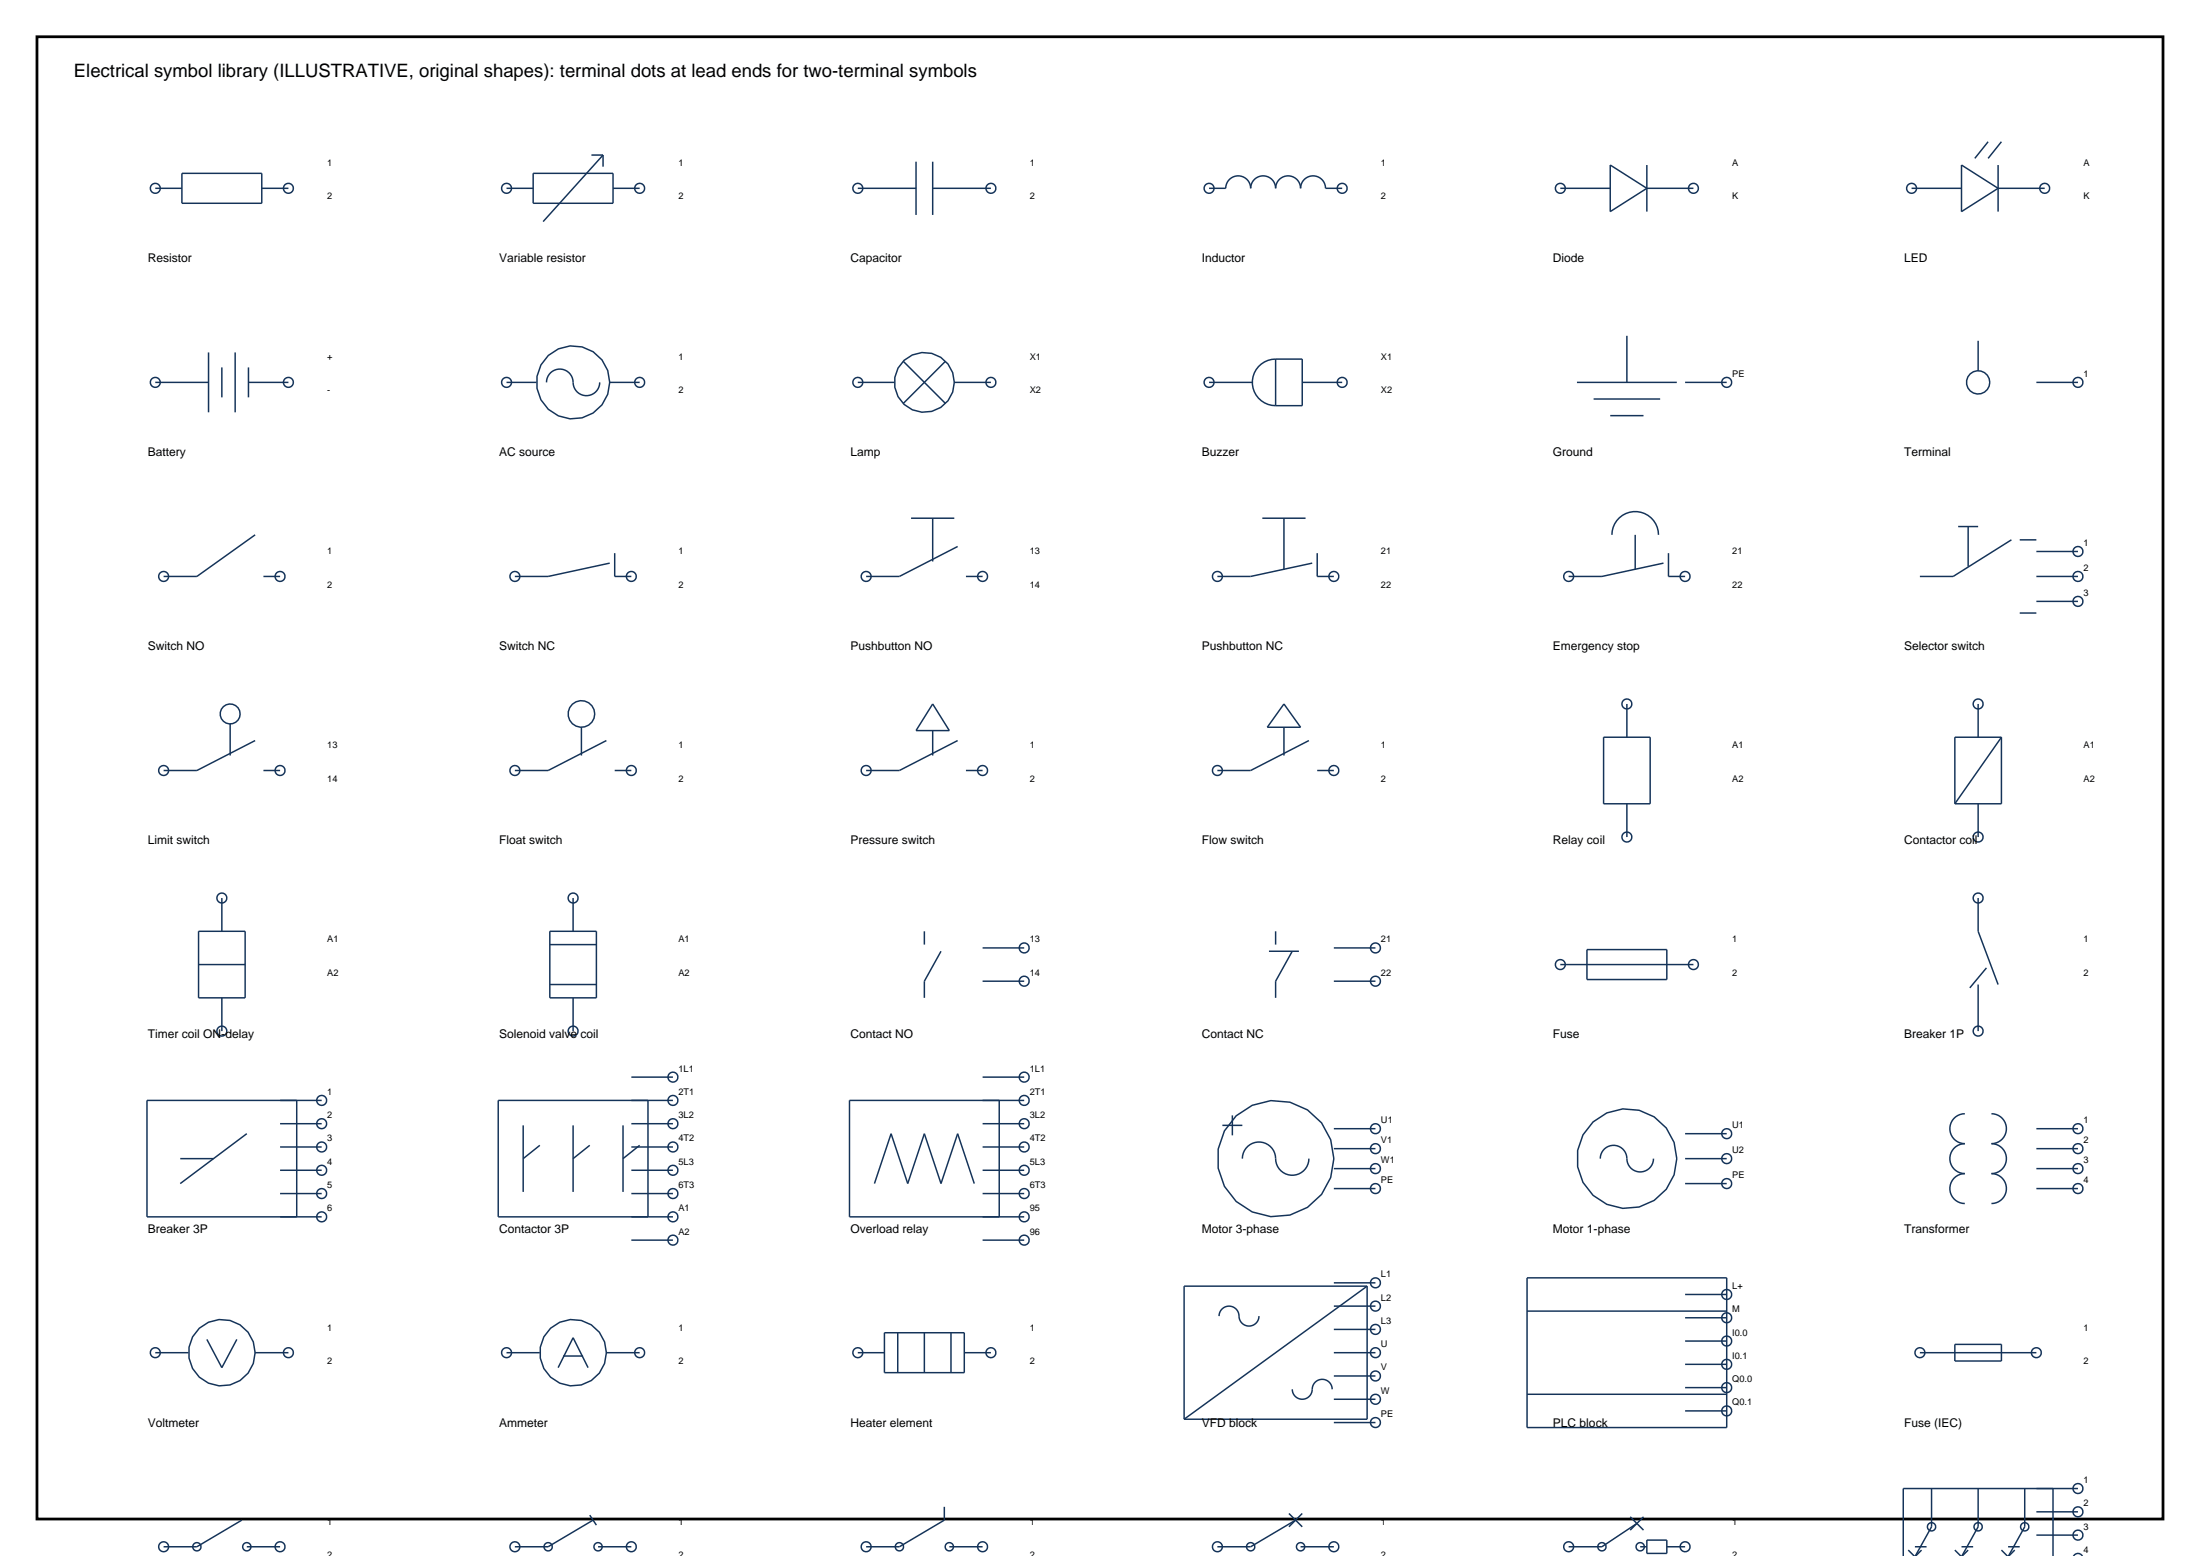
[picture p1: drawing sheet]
<svg xmlns="http://www.w3.org/2000/svg" width="420mm" height="297mm" viewBox="0 0 420 297" stroke-linecap="round" stroke-linejoin="round" font-family="sans-serif">
<path d="M7.1 7h405.6v282.9h-405.6z" fill="none" stroke="#000" stroke-width=".53"/>
<g fill="none" stroke="#143359" stroke-width=".28">
<path d="M29.6 35.9h5.1M34.7 33.1h15.3v5.7h-15.3zM50 35.9h5M96.7 35.9h5M101.7 33.1h15.3v5.7h-15.3zM112.9 29.6h2.2M115.1 29.6l-11.5 12.7M115.1 29.6v2.2M117 35.9h5.1M163.7 35.9h11.1M174.8 30.9v10.1M178 35.9h11.1"/>
<path d="M178 30.9v10.1M230.7 35.9h3.2a2.38 2.38 0 0 1 2.4-2.3 2.38 2.38 0 0 1 2.4 2.3 2.38 2.38 0 0 1 2.3-2.3 2.38 2.38 0 0 1 2.4 2.3 2.38 2.38 0 0 1 2.4-2.3 2.38 2.38 0 0 1 2.4 2.3 2.38 2.38 0 0 1 2.4-2.3 2.38 2.38 0 0 1 2.3 2.3h3.2M297.7 35.9h9.6M307.3 31.5l7 4.4-7 4.5zM314.3 35.9h8.8M314.3 31.5v8.9M364.8 35.9h9.5M374.3 31.5l7 4.4-7 4.5zM379.4 27.1l-2.6 3.1M381.3 35.9h8.9M381.3 31.5v8.9M381.9 27.1l-2.5 3.1"/>
<path d="M29.6 73h10.2M39.8 67.3v11.4M42.3 70.1v5.7M44.9 67.3v11.4M47.4 73h7.6M47.4 70.1v5.7M96.7 73h5.7M104.3 73a2.57 2.57 0 0 1 2.8-2.5 2.57 2.57 0 0 1 2.3 2.9 2.54 2.54 0 0 0 2.7 2.1 2.54 2.54 0 0 0 2.3-2.5M116.3 73h5.8M163.7 73h7M172.4 69l8 8M180.4 69l-8 8"/>
<path d="M182.1 73h7M230.7 73h8.3M243.4 68.5a4.4 4.4 0 0 0-4.4 4.5 4.4 4.4 0 0 0 4.4 4.4M243.4 68.5v8.9M243.4 68.5h5.1v8.9h-5.1M248.5 73h7.6M300.9 73h19.1M304.1 76.2h12.7M307.3 79.3h6.3M310.4 64.1v8.9M321.6 73h7.9M377.5 65v5.8"/>
<path d="M388.6 73h7.9M173.8 98.9h8.3M178 98.9v8.3M240.9 98.9h8.2M245 98.9v9.9M48.7 102.1l-11.1 7.9h-6.4M50.3 110h3.1M116.3 107.5l-11.7 2.5h-6.4M117.3 105.6v4.4h3.2M182.7 104.3l-11.1 5.7h-6.3M184.3 110h3.2M250.4 107.5l-11.7 2.5h-6.4"/>
<path d="M251.4 105.6v4.4h3.1M307.6 102.1a4.4 4.4 0 0 1 4.4-4.5 4.4 4.4 0 0 1 4.5 4.5M312 102.1v6.7M317.4 107.5l-11.7 2.5h-6.4M318.4 105.6v4.4h3.2M373.7 100.5h3.8M375.6 100.5v7.6M383.8 103l-11.1 7h-6.3M385.4 103h3.2M385.4 117h3.2M388.6 110h7.9M388.6 105.3h7.9"/>
<path d="M388.6 114.8h7.9M43.9 138.2v6M110.9 138.8v5.4M178 139.4v4.8M178 134.4l3.2 5h-6.4zM245 138.8v5.4M245 134.4l3.2 4.4h-6.4zM310.4 134.4v6.3M310.4 134.4h.1M377.5 134.4v6.3M377.5 134.4h.1M48.7 141.4l-11.1 5.7h-6.4"/>
<path d="M50.3 147.1h3.1M115.7 141.4l-11.1 5.7h-6.4M117.3 147.1h3.2M182.7 141.4l-11.1 5.7h-6.3M184.3 147.1h3.2M249.8 141.4l-11.1 5.7h-6.4M251.4 147.1h3.1M306 140.7h8.9v12.7h-8.9zM310.4 153.4v6.4M310.4 159.8h.1M377.5 153.4v6.4M377.5 159.8h.1"/>
<path d="M381.9 140.7v12.7h-8.9M381.9 140.7h-8.9v12.7M381.9 140.7l-8.9 12.7M37.9 177.8h8.9v12.7h-8.9zM42.3 171.4v6.4M42.3 171.4h.1M104.9 177.8h8.9v12.7h-8.9zM109.4 171.4h.1M109.4 171.4v6.4M176.4 177.8v2.5M243.4 177.8v2.5M377.5 171.4v6.4l3.8 10.1"/>
<path d="M377.5 171.4h.1M37.9 184.1h8.9M42.3 190.5v6.3M42.3 196.8h.1M104.9 180.3h8.9M104.9 187.9h8.9M109.4 196.8h.1M109.4 190.5v6.3M179.6 181.6l-3.2 5.7v3.2M187.5 180.9h7.9M187.5 187.3h7.9M242.1 181.6h5.8"/>
<path d="M246.6 181.6l-3.2 5.7v3.2M254.5 180.9h8M254.5 187.3h8M297.7 184.1h25.4M302.8 181.3h15.3v5.7h-15.3zM377.5 187.9v8.9M377.5 196.8h.1M379.1 184.7l-3.2 3.9M47.1 216.4l-12.7 9.5M53.4 214.5h8M53.4 218.9h8M56.6 210v22.3"/>
<path d="M61.4 210h-33.4v22.3h33.4M99.8 214.8v12.7M103 218.6l-3.2 2.6M109.4 214.8v12.7M112.5 218.6l-3.1 2.6M118.9 214.8v12.7M120.5 214.5h7.9M120.5 218.9h7.9M120.5 205.6h7.9M122.1 218.6l-3.2 2.6M123.6 210v22.3M128.4 210h-33.3v22.3h33.3"/>
<path d="M187.5 214.5h7.9M187.5 218.9h7.9M187.5 205.6h7.9M190.7 210v22.3M195.4 210h-33.3v22.3h33.3M233.3 214.8h3.8M235.2 212.9v3.8M254.5 215.4h8M254.5 219.2h8M321.6 216.4h7.9M374.9 212.6a2.86 2.86 0 0 0-2.8 2.8 2.86 2.86 0 0 0 2.8 2.9 2.86 2.86 0 0 0-2.8 2.9 2.86 2.86 0 0 0 2.8 2.8 2.86 2.86 0 0 0-2.8 2.9 2.86 2.86 0 0 0 2.8 2.8M380 212.6a2.86 2.86 0 0 1 2.9 2.8 2.86 2.86 0 0 1-2.9 2.9 2.86 2.86 0 0 1 2.9 2.9 2.86 2.86 0 0 1-2.9 2.8 2.86 2.86 0 0 1 2.9 2.9 2.86 2.86 0 0 1-2.9 2.8"/>
<path d="M388.6 215.4h7.9M388.6 219.2h7.9M34.4 221.2h6.3M53.4 223.4h8M53.4 227.8h8M120.5 223.4h7.9M120.5 227.8h7.9M120.5 236.7h7.9M166.9 225.9l3.1-9.5 3.2 9.5 3.2-9.5 3.2 9.5 3.1-9.5 3.2 9.5M187.5 223.4h7.9M187.5 227.8h7.9M187.5 236.7h7.9"/>
<path d="M237.1 221.2a3.2 3.2 0 0 1 3.4-3.2 3.2 3.2 0 0 1 3 3.7 3.2 3.2 0 0 0 3.4 2.6 3.2 3.2 0 0 0 2.9-3.1M254.5 223.1h8M254.5 226.9h8M305.4 221.2a2.57 2.57 0 0 1 2.7-2.6 2.57 2.57 0 0 1 2.4 3 2.54 2.54 0 0 0 2.7 2.1 2.54 2.54 0 0 0 2.3-2.5M321.6 221.2h7.9M321.6 225.9h7.9M388.6 223.1h7.9M388.6 226.9h7.9M29.6 258.2h6.4M39.5 255.7l2.8 5.4 2.9-5.4M48.7 258.2h6.3M96.7 258.2h6.3"/>
<path d="M107.5 258.8h3.8M115.7 258.2h6.4M163.7 258.2h5.1M168.8 254.4h15.2v7.6h-15.2zM171.3 254.4v7.6M176.4 254.4v7.6M181.5 254.4v7.6M184 258.2h5.1M232.6 251.2a1.93 1.93 0 0 1 2.1-1.9 1.93 1.93 0 0 1 1.8 2.2 1.91 1.91 0 0 0 2 1.6 1.91 1.91 0 0 0 1.7-1.9M254.5 258.2h8M254.5 244.9h8M254.5 249.3h8"/>
<path d="M254.5 253.7h8M260.9 245.5v25.4h-34.9M260.9 245.5h-34.9v25.4M260.9 245.5l-34.9 25.4M291.4 243.9h38.1v28.6h-38.1zM291.4 250.3h38.1M321.6 247.1h7.9M321.6 251.5h7.9M321.6 256h7.9M366.4 258.2h22.2M373 256.6h8.9v3.2h-8.9zM106.5 261.1l2.9-5.8 2.8 5.8"/>
<path d="M246.6 265.2a1.93 1.93 0 0 0 2.1 1.9 1.93 1.93 0 0 0 1.7-2.2 1.91 1.91 0 0 1 2.1-1.6 1.91 1.91 0 0 1 1.7 1.9M254.5 262.6h8M254.5 267.1h8M254.5 271.5h8M291.4 266.1h38.1M321.6 260.4h7.9M321.6 264.9h7.9M321.6 269.3h7.9M46.1 290.2l-8.5 5h-6.4M47.1 295.2h6.3M112.5 289.2l1.3 1.9M113.2 290.2l-8.6 5h-6.4"/>
<path d="M114.1 295.2h6.4M180.2 287.6v2.6l-8.6 5h-6.3M181.2 295.2h6.3M246 288.9l2.5 2.5M247.2 290.2l-8.5 5h-6.4M248.2 295.2h6.3M248.5 288.9l-2.5 2.5M311.1 289.5l2.5 2.6M312.3 290.8l-6.6 4.4h-6.4M313 295.2h1.3M313.6 289.5l-2.5 2.6M314.3 294h3.8v2.5h-3.8z"/>
<path d="M318.1 295.2h3.5M364.1 295.9l1.2 1.2M365.4 295.2h2.2M366.7 295.9l-1.2 1.2M368.6 284.1v7.3l-3.1 5.7M373 295.9l1.2 1.2M374.3 295.2h2.2M375.6 295.9l-1.2 1.2M377.5 284.1v7.3l-3.2 5.7M381.9 295.9l1.2 1.2M383.2 295.2h2.2M384.5 295.9l-1.2 1.2"/>
<path d="M386.4 284.1v7.3l-3.2 5.7M388.6 288.6h7.9M388.6 293h7.9M391.8 284.1v13M395.7 297.1a.94 .94 0 0 1 .8-.6 .94 .94 0 0 1 .9 .6M396.5 284.1h-33.3v13"/>
<circle cx="29.6" cy="35.9" r=".95"/>
<circle cx="55" cy="35.9" r=".95"/>
<circle cx="96.7" cy="35.9" r=".95"/>
<circle cx="122.1" cy="35.9" r=".95"/>
<circle cx="163.7" cy="35.9" r=".95"/>
<circle cx="189.1" cy="35.9" r=".95"/>
<circle cx="230.7" cy="35.9" r=".95"/>
<circle cx="256.1" cy="35.9" r=".95"/>
<circle cx="297.7" cy="35.9" r=".95"/>
<circle cx="323.1" cy="35.9" r=".95"/>
<circle cx="364.8" cy="35.9" r=".95"/>
<circle cx="390.2" cy="35.9" r=".95"/>
<circle cx="29.6" cy="73" r=".95"/>
<circle cx="55" cy="73" r=".95"/>
<circle cx="96.7" cy="73" r=".95"/>
<circle cx="109.4" cy="73" r="7"/>
<circle cx="122.1" cy="73" r=".95"/>
<circle cx="163.7" cy="73" r=".95"/>
<circle cx="176.4" cy="73" r="5.7"/>
<circle cx="189.1" cy="73" r=".95"/>
<circle cx="230.7" cy="73" r=".95"/>
<circle cx="256.1" cy="73" r=".95"/>
<circle cx="329.5" cy="73" r=".95"/>
<circle cx="377.5" cy="73" r="2.22"/>
<circle cx="396.5" cy="73" r=".95"/>
<circle cx="31.2" cy="110" r=".95"/>
<circle cx="53.4" cy="110" r=".95"/>
<circle cx="98.3" cy="110" r=".95"/>
<circle cx="120.5" cy="110" r=".95"/>
<circle cx="165.3" cy="110" r=".95"/>
<circle cx="187.5" cy="110" r=".95"/>
<circle cx="232.3" cy="110" r=".95"/>
<circle cx="254.5" cy="110" r=".95"/>
<circle cx="299.3" cy="110" r=".95"/>
<circle cx="321.6" cy="110" r=".95"/>
<circle cx="396.5" cy="114.8" r=".95"/>
<circle cx="396.5" cy="105.3" r=".95"/>
<circle cx="396.5" cy="110" r=".95"/>
<circle cx="43.9" cy="136.3" r="1.91"/>
<circle cx="110.9" cy="136.3" r="2.54"/>
<circle cx="310.4" cy="134.4" r=".95"/>
<circle cx="377.5" cy="134.4" r=".95"/>
<circle cx="31.2" cy="147.1" r=".95"/>
<circle cx="53.4" cy="147.1" r=".95"/>
<circle cx="98.3" cy="147.1" r=".95"/>
<circle cx="120.5" cy="147.1" r=".95"/>
<circle cx="165.3" cy="147.1" r=".95"/>
<circle cx="187.5" cy="147.1" r=".95"/>
<circle cx="232.3" cy="147.1" r=".95"/>
<circle cx="254.5" cy="147.1" r=".95"/>
<circle cx="310.4" cy="159.8" r=".95"/>
<circle cx="377.5" cy="159.8" r=".95"/>
<circle cx="42.3" cy="171.4" r=".95"/>
<circle cx="109.4" cy="171.4" r=".95"/>
<circle cx="377.5" cy="171.4" r=".95"/>
<circle cx="42.3" cy="196.8" r=".95"/>
<circle cx="109.4" cy="196.8" r=".95"/>
<circle cx="195.4" cy="180.9" r=".95"/>
<circle cx="195.4" cy="187.3" r=".95"/>
<circle cx="262.5" cy="180.9" r=".95"/>
<circle cx="262.5" cy="187.3" r=".95"/>
<circle cx="297.7" cy="184.1" r=".95"/>
<circle cx="323.1" cy="184.1" r=".95"/>
<circle cx="377.5" cy="196.8" r=".95"/>
<circle cx="61.4" cy="210" r=".95"/>
<circle cx="61.4" cy="218.9" r=".95"/>
<circle cx="61.4" cy="214.5" r=".95"/>
<circle cx="128.4" cy="205.6" r=".95"/>
<circle cx="128.4" cy="210" r=".95"/>
<circle cx="128.4" cy="218.9" r=".95"/>
<circle cx="128.4" cy="214.5" r=".95"/>
<circle cx="195.4" cy="205.6" r=".95"/>
<circle cx="195.4" cy="210" r=".95"/>
<circle cx="195.4" cy="218.9" r=".95"/>
<circle cx="195.4" cy="214.5" r=".95"/>
<circle cx="262.5" cy="219.2" r=".95"/>
<circle cx="262.5" cy="215.4" r=".95"/>
<circle cx="329.5" cy="216.4" r=".95"/>
<circle cx="396.5" cy="215.4" r=".95"/>
<circle cx="396.5" cy="219.2" r=".95"/>
<circle cx="61.4" cy="227.8" r=".95"/>
<circle cx="61.4" cy="232.3" r=".95"/>
<circle cx="61.4" cy="223.4" r=".95"/>
<circle cx="128.4" cy="232.3" r=".95"/>
<circle cx="128.4" cy="227.8" r=".95"/>
<circle cx="128.4" cy="236.7" r=".95"/>
<circle cx="128.4" cy="223.4" r=".95"/>
<circle cx="195.4" cy="232.3" r=".95"/>
<circle cx="195.4" cy="227.8" r=".95"/>
<circle cx="195.4" cy="236.7" r=".95"/>
<circle cx="195.4" cy="223.4" r=".95"/>
<circle cx="243.4" cy="221.2" r="11.1"/>
<circle cx="262.5" cy="226.9" r=".95"/>
<circle cx="262.5" cy="223.1" r=".95"/>
<circle cx="310.4" cy="221.2" r="9.5"/>
<circle cx="329.5" cy="225.9" r=".95"/>
<circle cx="329.5" cy="221.2" r=".95"/>
<circle cx="396.5" cy="226.9" r=".95"/>
<circle cx="396.5" cy="223.1" r=".95"/>
<circle cx="29.6" cy="258.2" r=".95"/>
<circle cx="42.3" cy="258.2" r="6.3"/>
<circle cx="55" cy="258.2" r=".95"/>
<circle cx="96.7" cy="258.2" r=".95"/>
<circle cx="109.4" cy="258.2" r="6.3"/>
<circle cx="122.1" cy="258.2" r=".95"/>
<circle cx="163.7" cy="258.2" r=".95"/>
<circle cx="189.1" cy="258.2" r=".95"/>
<circle cx="262.5" cy="244.9" r=".95"/>
<circle cx="262.5" cy="253.8" r=".95"/>
<circle cx="262.5" cy="258.2" r=".95"/>
<circle cx="262.5" cy="249.3" r=".95"/>
<circle cx="329.5" cy="247.1" r=".95"/>
<circle cx="329.5" cy="256" r=".95"/>
<circle cx="329.5" cy="251.5" r=".95"/>
<circle cx="366.4" cy="258.2" r=".95"/>
<circle cx="388.6" cy="258.2" r=".95"/>
<circle cx="262.5" cy="271.5" r=".95"/>
<circle cx="262.5" cy="262.6" r=".95"/>
<circle cx="262.5" cy="267.1" r=".95"/>
<circle cx="329.5" cy="269.3" r=".95"/>
<circle cx="329.5" cy="264.9" r=".95"/>
<circle cx="329.5" cy="260.4" r=".95"/>
<circle cx="31.2" cy="295.2" r=".95"/>
<circle cx="37.6" cy="295.2" r=".79"/>
<circle cx="47.1" cy="295.2" r=".79"/>
<circle cx="53.4" cy="295.2" r=".95"/>
<circle cx="98.3" cy="295.2" r=".95"/>
<circle cx="104.6" cy="295.2" r=".79"/>
<circle cx="114.1" cy="295.2" r=".79"/>
<circle cx="120.5" cy="295.2" r=".95"/>
<circle cx="165.3" cy="295.2" r=".95"/>
<circle cx="171.6" cy="295.2" r=".79"/>
<circle cx="181.2" cy="295.2" r=".79"/>
<circle cx="187.5" cy="295.2" r=".95"/>
<circle cx="232.3" cy="295.2" r=".95"/>
<circle cx="238.7" cy="295.2" r=".79"/>
<circle cx="248.2" cy="295.2" r=".79"/>
<circle cx="254.5" cy="295.2" r=".95"/>
<circle cx="299.3" cy="295.2" r=".95"/>
<circle cx="305.7" cy="295.2" r=".79"/>
<circle cx="313" cy="295.2" r=".79"/>
<circle cx="321.6" cy="295.2" r=".95"/>
<circle cx="368.6" cy="291.4" r=".79"/>
<circle cx="377.5" cy="291.4" r=".79"/>
<circle cx="386.4" cy="291.4" r=".79"/>
<circle cx="396.5" cy="284.1" r=".95"/>
<circle cx="396.5" cy="288.6" r=".95"/>
<circle cx="396.5" cy="293" r=".95"/>
</g>
<text font-size="3.5" x="14.1" y="14.8">Electrical symbol library (ILLUSTRATIVE, original shapes): terminal dots at lead ends for two-terminal symbols</text>
<g font-size="2.3">
<text x="28.2" y="50.1">Resistor</text>
<text x="95.2" y="50.1">Variable resistor</text>
<text x="162.3" y="50.1">Capacitor</text>
<text x="229.3" y="50.1">Inductor</text>
<text x="296.3" y="50.1">Diode</text>
<text x="363.4" y="50.1">LED</text>
<text x="28.2" y="87.1">Battery</text>
<text x="95.2" y="87.1">AC source</text>
<text x="162.3" y="87.1">Lamp</text>
<text x="229.3" y="87.1">Buzzer</text>
<text x="296.3" y="87.1">Ground</text>
<text x="363.4" y="87.1">Terminal</text>
<text x="28.2" y="124.1">Switch NO</text>
<text x="95.2" y="124.1">Switch NC</text>
<text x="162.3" y="124.1">Pushbutton NO</text>
<text x="229.3" y="124.1">Pushbutton NC</text>
<text x="296.3" y="124.1">Emergency stop</text>
<text x="363.4" y="124.1">Selector switch</text>
<text x="28.2" y="161.2">Limit switch</text>
<text x="95.2" y="161.2">Float switch</text>
<text x="162.3" y="161.2">Pressure switch</text>
<text x="229.3" y="161.2">Flow switch</text>
<text x="296.3" y="161.2">Relay coil</text>
<text x="363.4" y="161.2">Contactor coil</text>
<text x="28.2" y="198.2">Timer coil ON-delay</text>
<text x="95.2" y="198.2">Solenoid valve coil</text>
<text x="162.3" y="198.2">Contact NO</text>
<text x="229.3" y="198.2">Contact NC</text>
<text x="296.3" y="198.2">Fuse</text>
<text x="363.4" y="198.2">Breaker 1P</text>
<text x="28.2" y="235.3">Breaker 3P</text>
<text x="95.2" y="235.3">Contactor 3P</text>
<text x="162.3" y="235.3">Overload relay</text>
<text x="229.3" y="235.3">Motor 3-phase</text>
<text x="296.3" y="235.3">Motor 1-phase</text>
<text x="363.4" y="235.3">Transformer</text>
<text x="28.2" y="272.3">Voltmeter</text>
<text x="95.2" y="272.3">Ammeter</text>
<text x="162.3" y="272.3">Heater element</text>
<text x="229.3" y="272.3">VFD block</text>
<text x="296.3" y="272.3">PLC block</text>
<text x="363.4" y="272.3">Fuse (IEC)</text>
</g>
<g font-size="1.8">
<text x="62.4" y="31.7">1</text>
<text x="129.5" y="31.7">1</text>
<text x="196.5" y="31.7">1</text>
<text x="263.5" y="31.7">1</text>
<text x="330.6" y="31.7">A</text>
<text x="397.6" y="31.7">A</text>
<text x="62.4" y="38.1">2</text>
<text x="129.5" y="38.1">2</text>
<text x="196.5" y="38.1">2</text>
<text x="263.5" y="38.1">2</text>
<text x="330.6" y="38.1">K</text>
<text x="397.6" y="38.1">K</text>
<text x="62.4" y="68.8">+</text>
<text x="129.5" y="68.8">1</text>
<text x="196.5" y="68.8">X1</text>
<text x="263.5" y="68.8">X1</text>
<text x="330.6" y="71.9">PE</text>
<text x="397.6" y="71.9">1</text>
<text x="62.4" y="75.1">-</text>
<text x="129.5" y="75.1">2</text>
<text x="196.5" y="75.1">X2</text>
<text x="263.5" y="75.1">X2</text>
<text x="62.4" y="105.8">1</text>
<text x="129.5" y="105.8">1</text>
<text x="196.5" y="105.8">13</text>
<text x="263.5" y="105.8">21</text>
<text x="330.6" y="105.8">21</text>
<text x="397.6" y="104.2">1</text>
<text x="62.4" y="112.1">2</text>
<text x="129.5" y="112.1">2</text>
<text x="196.5" y="112.1">14</text>
<text x="263.5" y="112.1">22</text>
<text x="330.6" y="112.1">22</text>
<text x="397.6" y="109">2</text>
<text x="397.6" y="113.7">3</text>
<text x="62.4" y="142.8">13</text>
<text x="129.5" y="142.8">1</text>
<text x="196.5" y="142.8">1</text>
<text x="263.5" y="142.8">1</text>
<text x="330.6" y="142.8">A1</text>
<text x="397.6" y="142.8">A1</text>
<text x="62.4" y="149.2">14</text>
<text x="129.5" y="149.2">2</text>
<text x="196.5" y="149.2">2</text>
<text x="263.5" y="149.2">2</text>
<text x="330.6" y="149.2">A2</text>
<text x="397.6" y="149.2">A2</text>
<text x="62.4" y="179.9">A1</text>
<text x="129.5" y="179.9">A1</text>
<text x="196.5" y="179.9">13</text>
<text x="263.5" y="179.9">21</text>
<text x="330.6" y="179.9">1</text>
<text x="397.6" y="179.9">1</text>
<text x="62.4" y="186.2">A2</text>
<text x="129.5" y="186.2">A2</text>
<text x="196.5" y="186.2">14</text>
<text x="263.5" y="186.2">22</text>
<text x="330.6" y="186.2">2</text>
<text x="397.6" y="186.2">2</text>
<text x="62.4" y="209">1</text>
<text x="129.5" y="204.5">1L1</text>
<text x="129.5" y="209">2T1</text>
<text x="196.5" y="204.5">1L1</text>
<text x="196.5" y="209">2T1</text>
<text x="62.4" y="213.4">2</text>
<text x="129.5" y="213.4">3L2</text>
<text x="196.5" y="213.4">3L2</text>
<text x="263.5" y="214.4">U1</text>
<text x="330.6" y="215.3">U1</text>
<text x="397.6" y="214.4">1</text>
<text x="62.4" y="217.9">3</text>
<text x="129.5" y="217.9">4T2</text>
<text x="196.5" y="217.9">4T2</text>
<text x="263.5" y="218.2">V1</text>
<text x="263.5" y="222">W1</text>
<text x="330.6" y="220.1">U2</text>
<text x="397.6" y="218.2">2</text>
<text x="397.6" y="222">3</text>
<text x="62.4" y="222.3">4</text>
<text x="62.4" y="226.8">5</text>
<text x="129.5" y="222.3">5L3</text>
<text x="129.5" y="226.8">6T3</text>
<text x="196.5" y="222.3">5L3</text>
<text x="196.5" y="226.8">6T3</text>
<text x="263.5" y="225.8">PE</text>
<text x="330.6" y="224.9">PE</text>
<text x="397.6" y="225.8">4</text>
<text x="62.4" y="231.2">6</text>
<text x="129.5" y="231.2">A1</text>
<text x="196.5" y="231.2">95</text>
<text x="129.5" y="235.7">A2</text>
<text x="196.5" y="235.7">96</text>
<text x="263.5" y="243.8">L1</text>
<text x="263.5" y="248.2">L2</text>
<text x="330.6" y="246">L+</text>
<text x="330.6" y="250.5">M</text>
<text x="62.4" y="254">1</text>
<text x="129.5" y="254">1</text>
<text x="196.5" y="254">1</text>
<text x="263.5" y="252.7">L3</text>
<text x="263.5" y="257.1">U</text>
<text x="330.6" y="254.9">I0.0</text>
<text x="397.6" y="254">1</text>
<text x="62.4" y="260.3">2</text>
<text x="129.5" y="260.3">2</text>
<text x="196.5" y="260.3">2</text>
<text x="263.5" y="261.6">V</text>
<text x="330.6" y="259.4">I0.1</text>
<text x="330.6" y="263.8">Q0.0</text>
<text x="397.6" y="260.3">2</text>
<text x="263.5" y="266">W</text>
<text x="330.6" y="268.2">Q0.1</text>
<text x="263.5" y="270.5">PE</text>
<text x="397.6" y="283.1">1</text>
<text x="397.6" y="287.5">2</text>
<text x="62.4" y="291">1</text>
<text x="129.5" y="291">1</text>
<text x="196.5" y="291">1</text>
<text x="263.5" y="291">1</text>
<text x="330.6" y="291">1</text>
<text x="397.6" y="292">3</text>
<text x="62.4" y="297.4">2</text>
<text x="129.5" y="297.4">2</text>
<text x="196.5" y="297.4">2</text>
<text x="263.5" y="297.4">2</text>
<text x="330.6" y="297.4">2</text>
<text x="397.6" y="296.4">4</text>
</g>
</svg>
